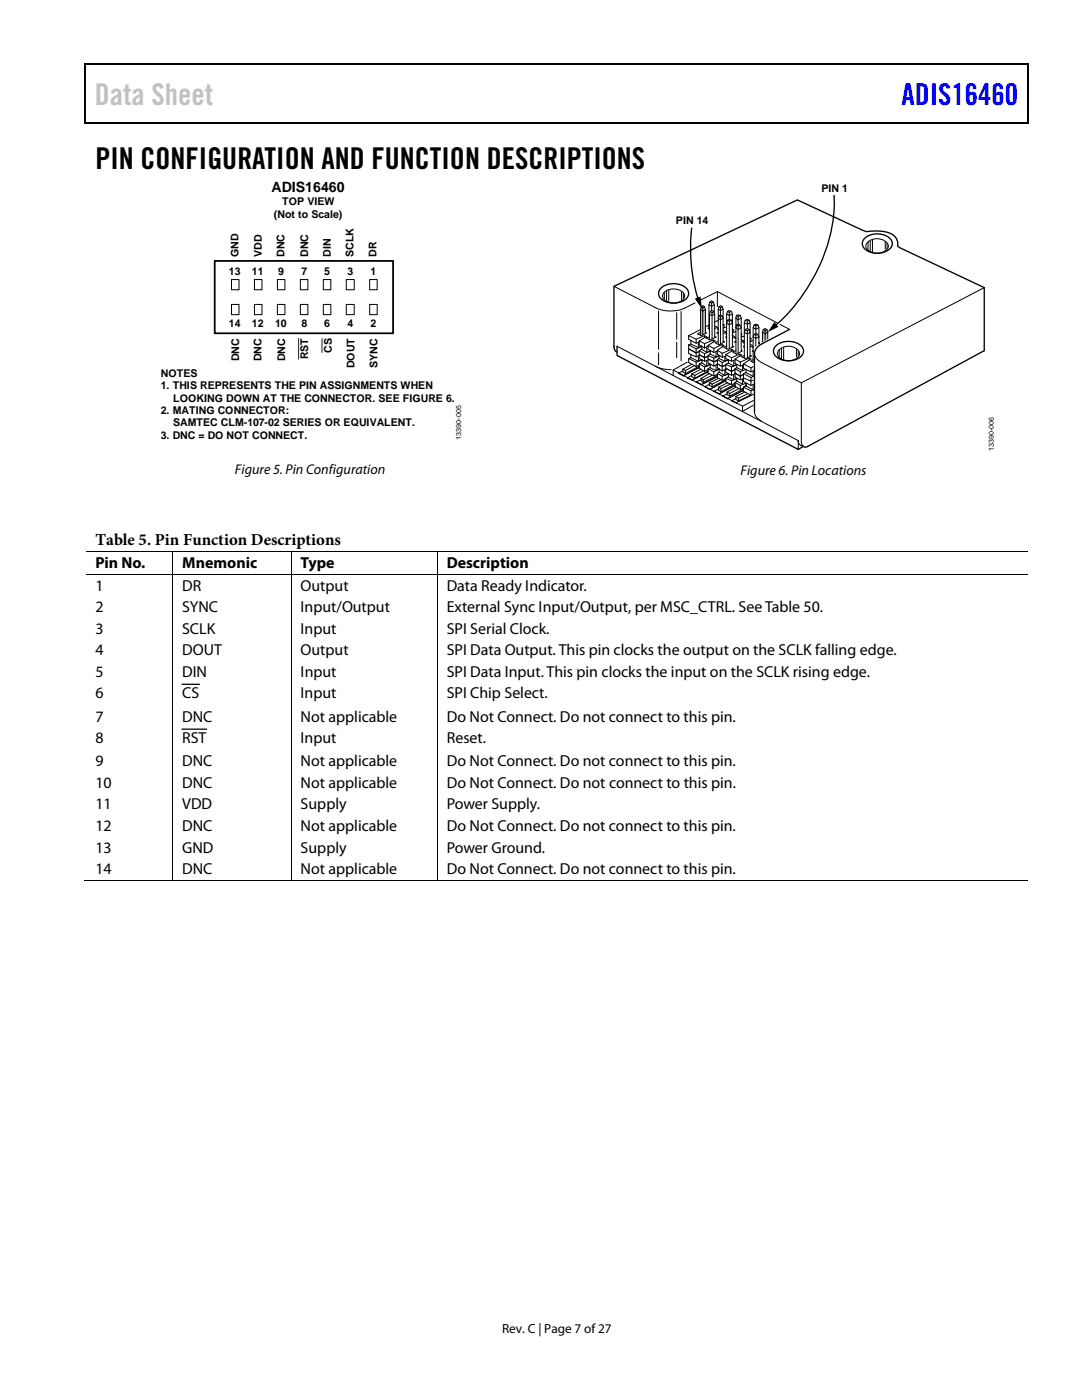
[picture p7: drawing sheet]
<svg xmlns="http://www.w3.org/2000/svg" width="216mm" height="279mm" viewBox="0 0 216 279" stroke-linecap="round" stroke-linejoin="round" font-family="sans-serif">
<path d="M16.9 12.7h.2v1h-.2zM16.9 12.7h.2v.3h-.2zM82.5 12.7h.3v.3h-.3zM205.1 12.7h.2v1h-.2zM205.1 12.7h.2v.3h-.2zM16.9 24.4h.2v.3h-.2zM82.3 24.4h.2v.3h-.2zM205.1 24.4h.2v.3h-.2z" fill="#000"/>
<path d="M17 13.7v10.7M17.1 12.8h65.4M82.8 12.8h122.3M205.2 13.7v10.7M17.1 24.5h188" fill="none" stroke="#000" stroke-width=".25"/>
<path d="M42.8 52.1h35.6v14.4h-35.6z" fill="none" stroke="#000" stroke-width=".35"/>
<g fill="none" stroke="#000" stroke-width=".2">
<path d="M46.2 55.8h1.5v2h-1.5zM50.8 55.8h1.5v2h-1.5zM55.4 55.8h1.5v2h-1.5zM59.9 55.8h1.5v2h-1.5zM64.5 55.8h1.5v2h-1.5zM69.1 55.8h1.6v2h-1.6zM73.8 55.8h1.5v2h-1.5zM46.2 60.8h1.5v2h-1.5zM50.8 60.8h1.5v2h-1.5zM55.4 60.8h1.5v2h-1.5zM59.9 60.8h1.5v2h-1.5zM64.5 60.8h1.5v2h-1.5z"/>
<path d="M69.1 60.8h1.6v2h-1.6zM73.8 60.8h1.5v2h-1.5z"/>
</g>
<path d="M59.6 67.5v4.2M64.3 67.5v2.9" fill="none" stroke="#231f20" stroke-width=".2"/>
<g fill="#c9c9c9">
<path d="M139.8 61.1h.9v5.5l-.9 .4z"/>
<path d="M152.3 65.8l.4-.2 .3 .2 .2 .5v1.6l-1.1 .6v-2.2z"/>
</g>
<path d="M196.4 57.4v12.6l-35.2 19.1-.6 .2-.8-.4M122.5 69.1a1.21 1.21 0 0 0 .5 1.1M123.1 69.1v1.8l36.2 18.8 .8-.5M157.5 65.8l-5.5 2.9a2.46 2.46 0 0 0-1.5 1.9v11.6" fill="none" stroke="#000" stroke-width=".26"/>
<g fill="none" stroke="#000" stroke-width=".2">
<path d="M122.5 57.1l8.2 4.3a7.1 7.1 0 0 0 6 0l6.4-3.2M132.6 58.4v1.4M133 58v2.3M133.4 57.8v2.4M136 58.2v1.6M136.3 58.5v1.1M143.1 58.2l14.5 7.6M143.1 58.2v3M196.4 57.4l-36.5 19-7.9-4a2.39 2.39 0 0 1-1.5-1.8M123.1 69.1l36.2 18.8M130.7 73.1l1.4 .5 1.8 .2M131.4 70.4v2.4"/>
<path d="M131.4 62.1v7.6M134.3 73.9l13.9 7.2M135 62.4v5.3M135 68.3v3.1M135.4 74.5l1 .5M135.4 74.5h.1M135.9 62.2v9.8M136.3 73.7l.5 .2M136.3 73.7v.5l.5 .4M136.3 74l-.9 .5M136.4 75h.1M136.8 73.9v.7"/>
<path d="M137.1 72.3l-2.8 1.6v1M137.1 75.4l1 .4M137.1 75.4h.1M137.1 75.4l1 .5M137.4 69.6l1.5 .8 .6-.2M137.4 68.8v1.7l1.5 .7M137.4 71.6l1.5 .7M137.4 67l1.5 .7M137.4 67v.7l.5 .3M137.4 68.8l1.5 .8M137.8 71.4l-.4 .2v.8l1.5 .7M137.8 70.7v.7"/>
<path d="M137.8 71.4l1.5 .7M137.9 68l1 .5M137.9 68v.7M137.9 68.7l1.4 .7M137.9 68.7l-.5 .1M138 72.7l-1.7 1M138 74.6v.6l.6 .3M138 74.6l.6 .3M138 74.9l-.9 .5M138.1 75.8l3.2-1.6-3.2 1.7M138.1 75.8v.1M138.6 73l-1.8 .9"/>
<path d="M138.6 74.9v.6M138.9 72.3v.8M138.9 67.7v.8M138.9 69.6v1.6M138.9 76.2l1.1 .6M138.9 76.2h.1M139.3 71.1v1M139.3 68.3v1.1M139.5 70.8l1.1 .6 .7-.3M139.5 72.6l1.1 .6M139.5 70.9l-.6 .3M139.5 72.6v.9l1.1 .6"/>
<path d="M139.5 72.9l-.6 .2M139.5 73.1l-2.7 1.5M139.5 68l1.1 .6M139.5 68v.8l1.1 .7M139.5 70l1.1 .6M139.5 68.2l-.6 .3M139.5 70v1.6l1.1 .5M139.5 73.3l-3.1 1.7M139.8 61.8l.4 .3 .6-.3M139.8 61.8v5.1M139.8 65.8l-2.4 1.2M139.9 75.5l.4 .3"/>
<path d="M139.9 75.5v.5l.4 .3M139.9 73.7l-1.9 .9M139.9 75.8l-1 .4M140 71.7l-.7 .4M140 61.2l.2 .2M140 61.2l-.2 .6M140 69l-.7 .4M140 76.8h.1M140.1 71.7v.7l.9 .7M140.1 72.4l-.6 .2M140.1 71.8l-1.2 .5M140.1 69.1v.6l.9 .6"/>
<path d="M140.1 69.6l-.6 .4M140.1 69.2l-1.2 .4M140.2 61.4v5.4M140.3 75.8v.5M140.3 74l-1.7 .9M140.6 73.2v.9M140.6 61.2l.2 .6M140.6 61.2l-.4 .2M140.6 61.2l-.4-.2-.2 .2M140.6 67l-1.7 .7M140.6 67l.3 .2-1.4 .8M140.6 68.6v.9"/>
<path d="M140.6 67v.3M140.6 70.6v1.5M140.7 77.2l.9 .5M140.7 77.2h.1M140.8 61.8v4.8M140.8 66.3l.1 .2-.9 .5-.8-.4 .6-.3M141 71.9v1.2M141 70.3l.7-.3v.7l1.2 .5M141 69.2v1.1M141.3 71.7l1.1 .5 .7-.3M141.3 73.6l1.1 .6M141.3 71.8l-.7 .3"/>
<path d="M141.3 73.6v.9l1.1 .5M141.3 73.8l-.7 .3M141.3 74l-2.7 1.5M141.3 68.9l1.1 .6M141.3 68.9v.8l1.1 .6M141.3 69.1l-.7 .4M141.3 70.9l1.1 .6M141.3 70.9v1.5l1.1 .7M141.5 64.9l-.7 .3M141.5 65.4l-.2 .1 .3 .2M141.5 60.8l.5 .3 .5-.3M141.5 60.8v4.9"/>
<path d="M141.6 76.4l.5 .3M141.6 76.4v.5l.5 .3M141.6 74.6l-1.7 .9M141.6 62.8l.5 .1 .5-.1M141.6 62.8v5M141.6 67.3l-.8 .1 .9 .5 1.2-.6h-.3M141.6 67.7l-.1 .1M141.6 76.7l-.9 .5M141.6 60.3l.4 .2M141.6 60.3l-.1 .5M141.6 77.7h.1M141.7 72.7v.7l1.2 .5"/>
<path d="M141.7 73.3l-.4 .3M141.7 72.8l-1.1 .4M141.7 72.6l-.7 .5M141.7 62.2l.4 .2M141.7 62.2l-.1 .6M141.7 70.6l-.4 .3M141.7 70.1l-1.1 .5M142 60.5v1.5M142.1 76.7v.5M142.1 74.9l-1.8 .9M142.1 62.4v5.3M142.3 67.9l-1.7 .7"/>
<path d="M142.3 67.9l.4 .1-1.4 .9M142.3 67.9v.3M142.3 60.3l-.3 .2M142.3 60.3l.2 .5M142.3 60.3l-.3-.3-.4 .3M142.4 74.2v.8M142.4 62.2l.2 .6M142.4 62.2l-.3 .2M142.4 62.2l-.3-.2-.4 .2M142.4 69.5v.8M142.4 71.5v1.6M142.4 78.1h.1"/>
<path d="M142.4 78.1l1.1 .5M142.5 60.8v1.8M142.6 62.8v4.5M142.6 65.1l.5 .2-.5 .3M142.9 73.9l.6-.3v.7l1.1 .6M142.9 72.9v1M142.9 71.2l.6-.3v.7l1.1 .5M142.9 70.2v1M143.1 72.6l1 .5 .7-.2M143.1 72.7l-.7 .4M143.1 74.6l1 .5M143.1 74.6v.7l1 .6"/>
<path d="M143.1 74.7l-.7 .3M143.1 74.9l-2.8 1.4M143.1 69.9l1 .6M143.1 69.9v.8l1 .6M143.1 71.7l1 .7M143.1 70.1l-.7 .2M143.1 71.7v1.7l1 .6M143.1 75.2l-3.1 1.6M143.3 75.5l-1.7 .9M143.3 65.6l-.2 .1 .2 .1M143.3 64.1l-.2-.1-.5 .3M143.3 66.3l-.2 .2 .2 .1"/>
<path d="M143.3 68.1l-.6 .3 .8 .4 1.1-.6-.3-.1M143.3 61.7l.5 .3 .5-.3M143.3 61.7v7M143.4 77.3v.6l.4 .3M143.4 77.3l.4 .2M143.4 77.6l-1 .5M143.5 74.2l-.4 .4M143.5 73.7l-1.1 .5M143.5 63l.3 .2M143.5 63l-.2 .6 .5 .2 .5-.2-.2-.6M143.5 71.5l-.4 .2M143.5 71l-1.1 .5"/>
<path d="M143.5 61.2l-.2 .5M143.5 61.2l.3 .2M143.5 61.2l.3-.2 .3 .2M143.5 78.6h.1M143.8 63.2v5.5M143.8 62.9l.3 .1M143.8 62.9l-.3 .1M143.8 61.4v1.5M143.8 77.5v.7M143.8 75.8l-1.7 .9M144.1 75.1v.8M144.1 63l-.3 .2"/>
<path d="M144.1 68.8l.4 .2-1.4 .9M144.1 68.8l-1.7 .7M144.1 70.5v.8M144.1 72.4v1.6M144.1 72.4l1.2-.6v.6M144.1 68.8v.4M144.1 61.2l.2 .5M144.1 61.2l-.3 .2M144.2 79l1 .6M144.2 79h.1M144.3 64.7l.2 .1M144.3 65.9l.6 .4-.6 .3"/>
<path d="M144.3 61.7v6.6M144.5 64.8l-.2 .1M144.5 64.8v.6M144.6 73.8v1.1M144.6 71.1v1M144.8 73.5l1.2 .6 .7-.3M144.8 73.7l-.7 .3M144.8 75.5v.7l1.2 .6M144.8 75.5l1.2 .5M144.8 75.6l-.7 .3M144.8 75.8l-2.7 1.4M144.8 70.8l1.2 .6"/>
<path d="M144.8 70.8v.8l1.2 .5M144.8 71l-.7 .3M144.8 72.7l1.2 .5M144.8 72.7v1.6l1.2 .6M144.8 76l-3.2 1.7M145 65.2l-.7 .3M145 66.6h-.2l.2 .1M145 67.3h-.2l.2 .1M145 62.7v6.9M145.1 78.2v.6l.5 .2M145.1 78.2l.5 .3M145.1 78.6l-.9 .4"/>
<path d="M145.2 76.4l-1.8 .9M145.2 63.9l.3 .2M145.2 62.2l.3-.2 .5 .2M145.2 62.2l.3 .1M145.2 62.2l-.2 .5M145.2 79.6h.1M145.3 74.6l-.7 .3M145.3 71.7l-.7 .4M145.3 75.2l-.5 .3M145.3 74.6v.7l1.1 .5M145.3 74.6l-1.2 .5M145.3 72.4l1.1 .7"/>
<path d="M145.3 72.4l-.5 .3M145.5 63.7l-.3 .2M145.5 63.7l.5 .2M145.5 64.1v5.4M145.5 62.3v1.4M145.6 78.5v.5M145.7 76.7l-1.9 .8M146 76v.8M146 63.9l-.5 .2M146 63.9l.1 .6-.6 .3-.5-.3 .2-.6M146 69.7l-1.9 .8M146 69.7l.3 .2-1.5 .9"/>
<path d="M146 71.4v.7M146 69.7v.5M146 73.2v1.7M146 62.2l.1 .5M146 62.2l-.5 .1M146.1 65.8h.2M146.1 65.7l.2 .1M146.1 66.9l.6 .4-.6 .1M146.1 69l.3 .2-1.1 .5-.8-.3 .5-.4M146.1 62.7l-.6 .2-.5-.2M146.1 62.7v6.6M146.3 65.8v.6"/>
<path d="M146.4 74.7v1.1M146.4 71.9v1.2M146.7 74.5l1 .6 .6-.4M146.7 76.3l1 .6M146.7 74.6l-.7 .3M146.7 76.3v.8l1 .6M146.7 76.5l-.7 .3M146.7 76.7l-2.9 1.5M146.7 71.7l1 .6M146.7 71.7v.8l1 .6M146.7 71.8l-.7 .3M146.7 73.6v1.7l1 .5"/>
<path d="M146.7 73.6l1 .6M146.7 76.9l-3.2 1.7M146.8 79.1l.6 .4M146.8 79.1v.6l.6 .3M146.8 77.3l-1.7 .9M146.8 66.1l-.7 .4M146.8 67.3l-.1 .2 .1 .1M146.8 68.1l-.2 .1 .2 .1M146.8 70l-.6 .2 .7 .5 1.2-.6-.2-.1M146.8 63.5l.5 .3 .6-.3M146.8 63.5v7.1M146.8 79.5l-.7 .5"/>
<path d="M146.9 75.5l-.5 .3M146.9 64.9l.4 .2M146.9 72.7l-.5 .4M146.9 62.9l-.1 .6M146.9 62.9l.4 .3M146.9 62.9h.8M147 75.5v.6M147 76.1l-.3 .2M147 75.6l-1 .4M147 73.3l-.3 .3M147 72.7v.7l1.2 .5v-1M147 72.8l-1 .4"/>
<path d="M147.3 65.1v5.4M147.3 63.2v1.5M147.4 79.5v.5M147.5 77.5l-1.9 1M147.6 64.9l.3 .5-.6 .4-.5-.4 .1-.5M147.6 64.9l-.3 .2M147.6 64.9l-.3-.2-.4 .2M147.6 70.7l-1.6 .7M147.6 70.7l.4 .2-1.3 .8M147.6 70.7v.4M147.7 76.9v.8M147.7 72.3v.8"/>
<path d="M147.7 74.2v1.6M147.7 62.9l-.4 .3M147.7 62.9l.2 .6M147.9 66.6h.1M147.9 67.8l.5 .2-.5 .3M147.9 63.5v6.7M148 66.6l-.1 .2M148 66.6v.7M148.2 75.6v1.1l-1.2-.6M148.3 75.4l1.5 .7 .5-.2M148.3 77.3l1.5 .7M148.3 74.6l1.5 .7"/>
<path d="M148.3 73.5l1.5 .7M148.3 77.3v.8M148.3 75.6l-.6 .2M148.3 77.5l-.6 .2M148.3 77.6l-2.7 1.4M148.3 72.6l1.5 .8v.8M148.3 72.8l-.6 .3M148.3 72.6v.8M148.3 74.6v1.5l1.5 .8M148.3 77.9l-3.1 1.7M148.5 67.1l-.6 .2M148.5 68.3l-.2 .1 .2 .1"/>
<path d="M148.5 69l-.2 .2 .2 .1M148.5 70.9l-.5 .3 .8 .4 1.1-.6-.2-.1M148.5 64.4l.6 .3 .6-.3M148.5 64.4v7.1M148.6 78.2l-1.8 .9M148.7 63.9l.4-.2 .4 .2M148.7 63.9l.4 .2M148.7 63.9l-.2 .5M148.8 76.5l-1.1 .4M148.8 65.8l-.3 .6 .6 .2 .6-.2-.2-.6M148.9 77l-.6 .3v.8M148.9 76.5v.5"/>
<path d="M148.9 76.9l-.6 .4M148.9 73.8v.5l-.6 .3M148.9 73.7l-1.2 .5M149.1 78.6l-1.7 .9M149.1 65.6l.4 .2M149.1 66v5.5M149.1 65.6l-.4 .2 .4 .2M149.1 64.1v1.5M149.5 65.8l-.4 .2M149.5 71.5l-1.8 .8M149.5 71.5l.3 .2-1.5 .9M149.5 71.5v.4"/>
<path d="M149.5 63.9l.2 .5M149.5 63.9l-.4 .2M149.7 78.9l-2.3 1.1M149.7 67.4l.1 .1M149.7 68.7l.5 .3-.5 .3M149.7 64.4v6.8M149.8 75.3v1.6M149.8 78v.9l-1.5-.8M149.8 67.5l-.1 .1M149.8 67.5v.6M150.3 76.8v1l-1.4-.8M150.3 74v1.1l-1.4-.7"/>
<path d="M150.3 73.1l-.4 .3M150.3 69.2v.3M150.3 68l-.6 .2M150.3 70l-.2 .1 .2 .1M150.3 71.7l-.5 .4 .6 .3M150.3 65.4l.5 .3 .6-.3M150.3 65.4v7M150.4 79.9l-2.2 1.2v1l2.1-1.2M150.4 76.7l-.6 .2M150.4 75.1l-.6 .2M150.5 73.9l-.7 .3M150.5 66.7l.3 .2"/>
<path d="M150.5 66.7l-.2 .6 .5 .2 .6-.2-.2-.6M150.5 64.9l.3-.2 .5 .2M150.5 64.9l-.2 .5M150.5 64.9l.3 .2M150.5 78.6l-3.6 1.8M150.5 77.6l-.7 .4M150.8 66.9v2.2M150.8 66.6l-.3 .1M150.8 66.6l.4 .1M150.8 65.1v1.5M151.2 66.7l-.4 .2M151.3 64.9l-.5 .2"/>
<path d="M151.3 64.9l.1 .5M151.4 68.3l.1 .1M151.4 65.4v3.3M151.5 68.4l-.1 .2M151.5 68.4v.3M152.1 66.3v1.9M152.3 65.8l.4 .2M152.3 65.8l.4-.2 .3 .2M152.3 65.8l-.2 .5M152.7 66v1.9M153 65.8l-.3 .2M153 65.8l.2 .5"/>
<path d="M153.2 66.3l-.5 .3-.6-.3M153.2 66.3v1.3M159.9 76.5v11.5M146.1 80l.8 .4M146.1 80h.1M150.5 82.2a2.16 2.16 0 0 0 1.5 1.9M159.3 87.9a1.01 1.01 0 0 0 .5 1M159.3 87.9v1.8M159.9 88.1a1.15 1.15 0 0 0 .5 1.1"/>
</g>
<path d="M154.5 64.3l.8 .9-2.1 1.1z" fill="#000"/>
<g fill="#fff">
<path d="M166.4 42.9h.5v1l-.6-.1z"/>
<path d="M155 64.6l.7-.6 .3 .4-.7 .6z"/>
<path d="M138.5 60l.4-.2 .5 .7-.4 .2z"/>
<path d="M137.8 49.3l.6 .1-.1 .8h-.5z"/>
</g>
<path d="M166.4 38.9a30.2 30.2 0 0 1-5 18.1 30.8 30.8 0 0 1-6.8 8.1M132.1 57.3a4 4 0 0 1 5 .4 1.56 1.56 0 0 1-.8 2.4 4.1 4.1 0 0 1-4.6-.7 1.44 1.44 0 0 1 .4-2.1zM138 45.4a34.9 34.9 0 0 0 1.3 14.4M172.7 47.4a3.7 3.7 0 0 1 5.3 .8 1.85 1.85 0 0 1-1.7 2.1 3.5 3.5 0 0 1-4.2-1.3 1.45 1.45 0 0 1 .6-1.6zM196.4 57.4l-17.3-8.3a2.34 2.34 0 0 0-2-2.7l-2.5-.3-1.7 .1-13.8-6.3-36.6 17.2v12.1M155 68.9a4 4 0 0 1 5 .3 1.54 1.54 0 0 1-.8 2.4 4 4 0 0 1-4.6-.7 1.4 1.4 0 0 1 .4-2z" fill="none" stroke="#000" stroke-width=".26"/>
<path d="M138.6 59.6l1.2-.4 .3 2.4zM34.4 110h.1v.2h-.1zM34.4 114.6h.1v.1h-.1zM58 110h.2v.2h-.2zM58 114.6h.2v.1h-.2zM87.1 110h.2v.2h-.2zM87.1 114.6h.2v.1h-.2zM34.4 175.6h.1v.2h-.1zM58 175.6h.2v.2h-.2zM87.1 175.6h.2v.2h-.2z" fill="#000"/>
<g fill="none" stroke="#000" stroke-width=".2">
<path d="M132.5 58.4a2.82 2.82 0 0 1 4 .3 1.48 1.48 0 0 1-1.5 1.7 2.49 2.49 0 0 1-2.7-.9l-.1-.4zM173.1 48.4a2.74 2.74 0 0 1 4.1 .3 1.52 1.52 0 0 1-1.6 1.8 2.34 2.34 0 0 1-2.8-1.4zM173.2 48.3v1.5M173.6 48.1v2.2M174.1 47.9v2.4M176.6 48.3v1.5M177 48.6v1M155.4 69.9a2.68 2.68 0 0 1 4.1 .3 1.49 1.49 0 0 1-1.6 1.7 2.29 2.29 0 0 1-2.8-1.3zM155.5 69.8v1.5M155.9 69.5v2.2M156.4 69.4v2.3M158.9 69.7v1.5"/>
<path d="M159.3 70.1v.9M17.1 110.1h17.3M17.1 114.6h17.3M34.4 110.2v4.4M34.4 114.7v60.9M34.5 110.1h23.5M34.5 114.6h23.5M58.1 110.2v4.4M58.1 114.7v60.9M58.2 110.1h28.9M58.2 114.6h28.9M87.2 110.2v4.4"/>
<path d="M87.2 114.7v60.9M87.3 110.1h117.8M87.3 114.6h117.8M16.9 175.7h17.5M34.5 175.7h23.5M58.2 175.7h28.9M87.3 175.7h117.8"/>
</g>
<path d="M36.3 136.6h3.5M36.3 145.5h4.9" fill="none" stroke="#000" stroke-width=".25"/>
<text font-size="6" fill="#c1c1c1" x="18.9" y="21">Data Sheet</text>
<text font-size="6" fill="#00f" x="179.9" y="21">ADIS16460</text>
<text font-size="6" x="19" y="33.6">PIN CONFIGURATION AND FUNCTION DESCRIPTIONS</text>
<text font-size="3.3" x="19.1" y="108.8">Table 5. Pin Function Descriptions</text>
<g font-size="3.2">
<text x="19" y="113.4">Pin No.</text>
<text x="36.3" y="113.4">Mnemonic</text>
<text x="60" y="113.4">Type</text>
<text x="89.1" y="113.4">Description</text>
<text x="19" y="117.9">1</text>
<text x="36.3" y="117.9">DR</text>
<text x="60" y="117.9">Output</text>
<text x="89.1" y="117.9">Data Ready Indicator.</text>
<text x="19" y="122.2">2</text>
<text x="36.3" y="122.2">SYNC</text>
<text x="60" y="122.2">Input/Output</text>
<text x="89.1" y="122.2">External Sync Input/Output, per MSC_CTRL. SeeTable 50.</text>
<text x="19" y="126.5">3</text>
<text x="19" y="130.8">4</text>
<text x="36.3" y="126.5">SCLK</text>
<text x="36.3" y="130.8">DOUT</text>
<text x="60" y="126.5">Input</text>
<text x="60" y="130.8">Output</text>
<text x="89.1" y="126.5">SPI Serial Clock.</text>
<text x="89.1" y="130.8">SPI Data Output. This pin clocks the output on the SCLK falling edge.</text>
<text x="19" y="135.1">5</text>
<text x="36.3" y="135.1">DIN</text>
<text x="60" y="135.1">Input</text>
<text x="89.1" y="135.1">SPI Data Input.This pin clocks the input on the SCLK rising edge.</text>
<text x="19" y="139.4">6</text>
<text x="36.3" y="139.4">CS</text>
<text x="60" y="139.4">Input</text>
<text x="89.1" y="139.4">SPI Chip Select.</text>
<text x="19" y="144">7</text>
<text x="19" y="148.3">8</text>
<text x="36.3" y="148.3">RST</text>
<text x="36.3" y="144">DNC</text>
<text x="60" y="148.3">Input</text>
<text x="60" y="144">Not applicable</text>
<text x="89.1" y="148.3">Reset.</text>
<text x="89.1" y="144">Do Not Connect. Do not connect to this pin.</text>
<text x="19" y="153">9</text>
<text x="36.3" y="153">DNC</text>
<text x="60" y="153">Not applicable</text>
<text x="89.1" y="153">Do Not Connect. Do not connect to this pin.</text>
<text x="19" y="157.2">10</text>
<text x="19" y="161.5">11</text>
<text x="36.3" y="157.2">DNC</text>
<text x="36.3" y="161.5">VDD</text>
<text x="60" y="157.2">Not applicable</text>
<text x="60" y="161.5">Supply</text>
<text x="89.1" y="157.2">Do Not Connect. Do not connect to this pin.</text>
<text x="89.1" y="161.5">Power Supply.</text>
<text x="19" y="165.8">12</text>
<text x="36.3" y="165.8">DNC</text>
<text x="60" y="165.8">Not applicable</text>
<text x="89.1" y="165.8">Do Not Connect. Do not connect to this pin.</text>
<text x="19" y="170.1">13</text>
<text x="36.3" y="170.1">GND</text>
<text x="60" y="170.1">Supply</text>
<text x="89.1" y="170.1">Power Ground.</text>
<text x="19" y="174.4">14</text>
<text x="36.3" y="174.4">DNC</text>
<text x="60" y="174.4">Not applicable</text>
<text x="89.1" y="174.4">Do Not Connect. Do not connect to this pin.</text>
</g>
<g font-size="2.8">
<text x="54.2" y="38.4">ADIS16460</text>
<text x="46.9" y="94.7">Figure 5. Pin Configuration</text>
<text x="147.8" y="94.8">Figure 6. Pin Locations</text>
</g>
<text font-size="2.6" x="100.2" y="266">Rev. C | Page 7 of 27</text>
<g font-size="2.1">
<text x="56.3" y="40.9">TOP VIEW</text>
<text x="163.9" y="38.3">PIN 1</text>
<text x="54.7" y="43.5">(Not to Scale)</text>
<text x="134.9" y="44.8">PIN 14</text>
<text x="47.6" y="51.3" transform="rotate(-90 47.6 51.3)">GND</text>
<text x="52.2" y="51.3" transform="rotate(-90 52.2 51.3)">VDD</text>
<text x="56.8" y="51.3" transform="rotate(-90 56.8 51.3)">DNC</text>
<text x="61.5" y="51.3" transform="rotate(-90 61.5 51.3)">DNC</text>
<text x="66" y="51.3" transform="rotate(-90 66 51.3)">DIN</text>
<text x="70.5" y="51.3" transform="rotate(-90 70.5 51.3)">SCLK</text>
<text x="75.2" y="51.3" transform="rotate(-90 75.2 51.3)">DR</text>
<text x="45.7" y="54.8">13</text>
<text x="50.3" y="54.8">11</text>
<text x="55.5" y="54.8">9</text>
<text x="60.1" y="54.8">7</text>
<text x="64.7" y="54.8">5</text>
<text x="69.3" y="54.8">3</text>
<text x="73.9" y="54.8">1</text>
<text x="45.7" y="65.3">14</text>
<text x="50.3" y="65.3">12</text>
<text x="54.9" y="65.3">10</text>
<text x="60.1" y="65.3">8</text>
<text x="64.7" y="65.3">6</text>
<text x="69.3" y="65.3">4</text>
<text x="73.9" y="65.3">2</text>
<text x="61.5" y="71.7" transform="rotate(-90 61.5 71.7)">RST</text>
<text x="66.2" y="70.4" transform="rotate(-90 66.2 70.4)">CS</text>
<text x="32.1" y="75.2">NOTES</text>
<text x="32.1" y="77.7">1. THIS REPRESENTS THE PIN ASSIGNMENTS WHEN</text>
<text x="47.7" y="72.1" transform="rotate(-90 47.7 72.1)">DNC</text>
<text x="52.2" y="72.1" transform="rotate(-90 52.2 72.1)">DNC</text>
<text x="56.9" y="72.1" transform="rotate(-90 56.9 72.1)">DNC</text>
<text x="70.7" y="73.5" transform="rotate(-90 70.7 73.5)">DOUT</text>
<text x="75.3" y="73.4" transform="rotate(-90 75.3 73.4)">SYNC</text>
<text x="32.1" y="82.6">2. MATING CONNECTOR:</text>
<text x="34.6" y="80.2">LOOKING DOWN AT THE CONNECTOR. SEE FIGURE 6.</text>
<text x="32.1" y="87.6">3. DNC = DO NOT CONNECT.</text>
<text x="34.6" y="85.1">SAMTEC CLM-107-02 SERIES OR EQUIVALENT.</text>
</g>
<g font-size="1.4">
<text x="92" y="87.7" transform="rotate(-90 92 87.7)">13390-005</text>
<text x="198.3" y="90" transform="rotate(-90 198.3 90)">13390-006</text>
</g>
</svg>
